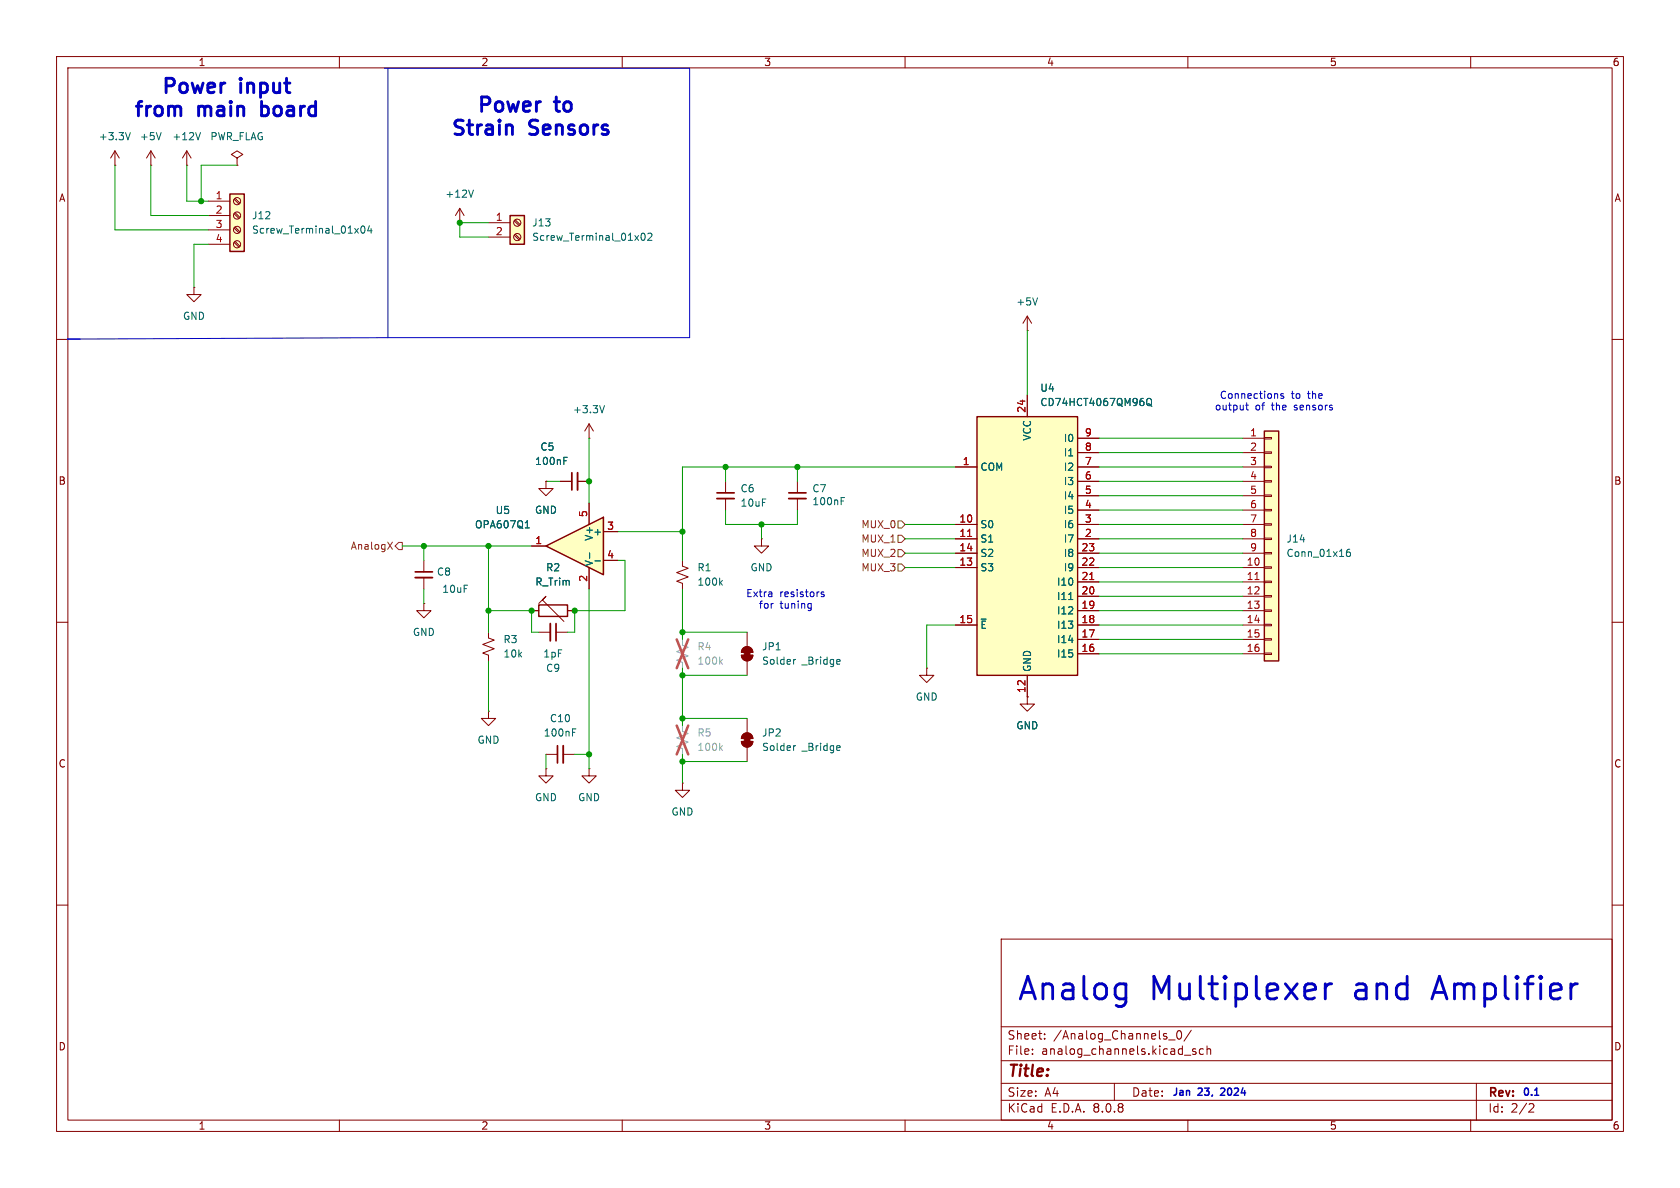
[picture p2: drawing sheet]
<svg xmlns="http://www.w3.org/2000/svg" width="297mm" height="210mm" viewBox="0 0 297 210" stroke-linecap="round" stroke-linejoin="round" font-family="sans-serif">
<g fill="none" stroke="#840000" stroke-width=".18">
<path d="M10 10h277v190h-277zM12 12h273v186h-273zM60 10v2M110 10v2M160 10v2M210 10v2M260 10v2M10 60h2M285 60h2M10 110h2M285 110h2M10 160h2"/>
<path d="M177 166h108v32h-108zM285 160h2M60 198v2M110 198v2M160 198v2M177 194.5h108M177 191.5h108M177 187.5h108M177 181.5h108M182.5 186.3v.1M182.5 185.5v.1M184.7 183.6v.1"/>
<path d="M184.7 182.8v.1M197 191.5v3M206.6 183.8h1.1M208.2 182.3l.2-.1a.81 .81 0 0 1 .6 .6 .81 .81 0 0 1-.3 .8l-.2 .1a.81 .81 0 0 1-.3-1.4zM209.4 186.5h1.1M210 198v2M210.6 182.1l-1.3 2M211.4 185.5l-.4-.1-.2 .2 .1 .2 .5 .2v.3h-.6M212.7 185.5l-.4-.1-.3 .3v.4l.2 .2h.5M213.4 185.5l.2-.1 .4 .1v.9M213.4 184.9v1.5M260 198v2"/>
<path d="M261 191.5v6.5M270.5 195.1l.5 .1 .2 .3-1 1.1h1"/>
</g>
<path d="M172.7 73.7h17.8v45.7h-17.8z" fill="#ffffc2"/>
<path d="M172.7 73.7h17.8v45.7h-17.8z" fill="none" stroke="#840000" stroke-width=".25"/>
<g fill="none" stroke="#840000" stroke-width=".18">
<path d="M181.6 58.4h.1M181.6 55.9v2.5M181.6 55.9l-.8 1.3M181.6 55.9l.8 1.3M181.6 69.9v3.8M190.5 77.5h3.8M74.9 99.1v2M134.6 95.3v1.2h1.3l-1.3 1.3-1.3-1.3h1.3M134.6 95.3h.1M168.9 82.6h3.8M168.9 92.7h3.8M168.9 95.3h3.8"/>
<path d="M168.9 97.8h3.8M190.5 82.6h3.8M190.5 92.7h3.8M190.5 95.3h3.8M190.5 97.8h3.8M190.5 90.2h3.8M190.5 87.6h3.8M190.5 85.1h3.8M190.5 80h3.8M74.9 106.7v1.3h1.3l-1.3 1.2-1.2-1.2h1.2M74.9 106.7h.1M74.9 102.1v2"/>
<path d="M163.8 118.1v1.3h1.3l-1.3 1.3-1.2-1.3h1.2M163.8 118.1h.1M168.9 100.3h3.8M168.9 110.5h3.8M181.6 119.4v3.8M190.5 100.3h3.8M190.5 110.5h3.8M190.5 115.6h3.8M190.5 113h3.8M190.5 108h3.8M190.5 105.4h3.8M190.5 102.9h3.8"/>
<path d="M96.5 133.4h2.1M99.6 133.4h2M104.1 135.9v1.3h1.3l-1.3 1.2-1.2-1.2h1.2M104.1 135.9h.1M120.6 138.4v1.3h1.3l-1.3 1.3-1.2-1.3h1.2M120.6 138.4h.1M181.6 123.2v1.3h1.3l-1.3 1.2-1.3-1.2h1.3M181.6 123.2h.1"/>
</g>
<path d="M171.1 94.8h.7M192.6 102.5h.8" fill="none" stroke="#a90000" stroke-width=".18"/>
<path d="M183.4 52.6l-.4 1.3M202.8 70.6l.2-.2a.43 .43 0 0 1 .6 .5v.4a.42 .42 0 0 1-.5 .4 .42 .42 0 0 1-.4-.4zM203 71.4l.6 .4M173.5 109.4h.9M188.9 106h.7M101.2 129.5h.4M101.2 128.8h.6" fill="none" stroke="#006464" stroke-width=".18"/>
<path d="M120.6 113v1l1.1 .4-2.1 .8 2.1 .8-2.1 .7 1 .4v1M120.6 128.3v1l1.1 .4-2.1 .7 2.1 .8-2.1 .8 1 .3v1.1" fill="none" stroke="#a1a1a1" stroke-width=".18"/>
<path d="M127.4 116.9l.3 .5M127.7 116.6l-.5 .5M127.4 132.2l.3 .5M127.7 131.8l-.5 .5" fill="none" stroke="#989898" stroke-width=".18"/>
<path d="M119.6 113l2.1 5.1M121.7 113l-2.1 5.1M119.6 128.3l2.1 5.1M121.7 128.3l-2.1 5.1" fill="none" stroke="#e65255" stroke-width=".46"/>
<path d="M73.4 102.1h3.1M99.6 131.8v3.1" fill="none" stroke="#840000" stroke-width=".33"/>
<path d="M73.4 101.1h3.1M98.6 131.8v3.1" fill="none" stroke="#840000" stroke-width=".3"/>
<path d="M223.5 76.2h2.6v40.6h-2.6z" fill="#ffffc2"/>
<g fill="none" stroke="#840000" stroke-width=".18">
<path d="M219.7 77.5h3.8M223.5 79.9h1.3v.2h-1.3zM223.5 77.3h1.3v.3h-1.3zM96.5 85.1v1.3h1.3l-1.3 1.2-1.3-1.2h1.3M96.5 85.1h.1M99.1 85.1h2M102.1 85.1h2M219.7 80h3.8M219.7 82.6h3.8M219.7 85.1h3.8M219.7 87.6h3.8M219.7 90.2h3.8"/>
<path d="M219.7 92.7h3.8M219.7 95.3h3.8M219.7 97.8h3.8M223.5 97.7h1.3v.2h-1.3zM223.5 95.1h1.3v.3h-1.3zM223.5 92.6h1.3v.2h-1.3zM223.5 90h1.3v.3h-1.3zM223.5 87.5h1.3v.3h-1.3zM223.5 85h1.3v.2h-1.3zM223.5 82.4h1.3v.3h-1.3zM219.7 100.3h3.8M219.7 102.9h3.8"/>
<path d="M219.7 105.4h3.8M219.7 108h3.8M219.7 110.5h3.8M219.7 113h3.8M219.7 115.6h3.8M223.5 115.4h1.3v.3h-1.3zM223.5 112.9h1.3v.3h-1.3zM223.5 110.4h1.3v.2h-1.3zM223.5 107.8h1.3v.3h-1.3zM223.5 105.3h1.3v.2h-1.3zM223.5 102.7h1.3v.3h-1.3zM223.5 100.2h1.3v.3h-1.3z"/>
</g>
<path d="M223.5 76.2h2.6v40.6h-2.6z" fill="none" stroke="#840000" stroke-width=".25"/>
<path d="M221.9 102.5h.7" fill="none" stroke="#a90000" stroke-width=".18"/>
<path d="M99.7 81.4h.4M99.7 80.8h.6M238.6 97.1l-.3 .1a.86 .86 0 0 0 0 1.2l.4-.2v-.4l-.2-.2h-.2l-.3 .2" fill="none" stroke="#006464" stroke-width=".18"/>
<path d="M102.1 83.6v3" fill="none" stroke="#840000" stroke-width=".33"/>
<path d="M101.1 83.6v3" fill="none" stroke="#840000" stroke-width=".3"/>
<path d="M96.5 96.5l10.2-5.1v10.2z" fill="#ffffc2"/>
<path d="M96.5 96.5l10.2-5.1v10.2zM95.2 106.9h5.1v2.1h-5.1z" fill="none" stroke="#840000" stroke-width=".25"/>
<path d="M94 96.5h2.5M104.1 88.9v3.8M106.7 94h2.5M106.7 99.1h2.5M94 108h1.2M95.2 106.7l1.3-1.3-.6 .6 3.8 3.9M100.3 108h1.3M104.1 100.3v3.8" fill="none" stroke="#840000" stroke-width=".18"/>
<path d="M92.9 93.3h.7M93.1 92.2l.1-.1v1.2M104.2 97.7v1M105.2 99.2h1" fill="none" stroke="#006464" stroke-width=".18"/>
<path d="M90.2 38.1h2.5v5.1h-2.5z" fill="#ffffc2"/>
<path d="M90.2 38.1h2.5v5.1h-2.5z" fill="none" stroke="#840000" stroke-width=".25"/>
<g fill="none" stroke="#840000" stroke-width=".18">
<path d="M86.4 39.4h3.8M90.9 39l.9 .9M91.1 38.9l.8 .8M86.4 41.9h3.8M90.9 41.6l.9 .8M91.1 41.4l.8 .8"/>
<circle cx="91.4" cy="39.4" r=".63"/>
<circle cx="91.4" cy="41.9" r=".63"/>
</g>
<path d="M113.5 41.3l.1-.1a.68 .68 0 0 1 .5 .7 .68 .68 0 0 1-.5 .6 .84 .84 0 0 1-.1-1.2zM114.5 41.3l.5-.1 .3 .4-.8 .9h.8" fill="none" stroke="#006464" stroke-width=".18"/>
<path d="M40.6 34.3h2.6v10.2h-2.6z" fill="#ffffc2"/>
<path d="M40.6 34.3h2.6v10.2h-2.6z" fill="none" stroke="#840000" stroke-width=".25"/>
<g fill="none" stroke="#840000" stroke-width=".18">
<path d="M20.3 29.2h.1M20.3 26.7l-.7 1.2M20.3 26.7v2.5M20.3 26.7l.8 1.2M26.7 29.2h.1M26.7 26.7l-.8 1.2M26.7 26.7v2.5M26.7 26.7l.7 1.2M33 29.2h.1M33 26.7l-.7 1.2M33 26.7v2.5M33 26.7l.8 1.2"/>
<path d="M36.8 35.6h3.8M36.8 38.1h3.8M41.4 37.8l.8 .8M41.4 35.2l.8 .9M41.6 37.6l.8 .8M41.6 35.1l.8 .8M41.9 27.9l1-.6-1-.6-1 .6 1 .6v1.3M41.9 29.2h.1M81.3 39.4h.1M81.3 36.8l-.8 1.3M81.3 36.8v2.6M81.3 36.8l.7 1.3"/>
<path d="M34.3 50.8v1.3h1.3l-1.3 1.2-1.3-1.2h1.3M34.3 50.8h.1M36.8 40.6h3.8M36.8 43.2h3.8M41.4 42.8l.8 .9M41.4 40.3l.8 .8M41.6 42.7l.8 .8M41.6 40.1l.8 .9M104.1 77.5h.1M104.1 74.9l-.7 1.3M104.1 74.9v2.6M104.1 74.9l.8 1.3"/>
<path d="M181.6 69.9v3.8M190.5 77.5h3.8M94 96.5h2.5M96.5 85.1h.1M99.1 85.1h2M102.1 85.1h2M104.1 88.9v3.8M106.7 94h2.5M106.7 99.1h2.5M120.6 99.1v1l1.1 .4-2.1 .7 2.1 .8-2.1 .7 1 .4v1M128.3 85.1v2M128.3 88.1v2.1"/>
<path d="M141 85.1v2M141 88.1v2.1M168.9 82.6h3.8M168.9 92.7h3.8M168.9 95.3h3.8M168.9 97.8h3.8M190.5 85.1h3.8M190.5 82.6h3.8M190.5 92.7h3.8M190.5 95.3h3.8M190.5 97.8h3.8M190.5 90.2h3.8"/>
<path d="M190.5 87.6h3.8M190.5 80h3.8M86.4 111.8v1l1 .4-2.1 .7 2.1 .8-2.1 .7 1.1 .4v1M94 108h1.2M95.2 111.8h2.1M98.3 111.8h2M100.3 108h1.3M104.1 100.3v3.8M131.1 115.8h2a1.02 1.02 0 0 1-1 1 1.02 1.02 0 0 1-1-1zM131.4 114.6a1.02 1.02 0 0 1 1.1-.2 1.02 1.02 0 0 1 .6 .9h-2zM132.1 111.8v2.5M132.1 116.8v2.6"/>
<path d="M168.9 100.3h3.8M168.9 110.5h3.8M181.6 119.4v3.8M190.5 108h3.8M190.5 100.3h3.8M190.5 110.5h3.8M190.5 115.6h3.8M190.5 113h3.8M190.5 105.4h3.8M190.5 102.9h3.8M86.4 125.7v1.3h1.2l-1.2 1.3-1.3-1.3h1.3M86.4 125.7h.1"/>
<path d="M96.5 135.9v1.3h1.3l-1.3 1.2-1.3-1.2h1.3M96.5 135.9h.1M131.1 131.1h2a1.02 1.02 0 0 1-1 1 1.02 1.02 0 0 1-1-1zM131.4 129.8a1.02 1.02 0 0 1 1.1-.2 1.02 1.02 0 0 1 .6 1h-2zM132.1 127v2.5M132.1 132.1v2.5M181.6 123.2h.1"/>
<circle cx="41.9" cy="35.6" r=".63"/>
<circle cx="41.9" cy="38.1" r=".63"/>
<circle cx="41.9" cy="43.2" r=".63"/>
<circle cx="41.9" cy="40.6" r=".63"/>
</g>
<g fill="none" stroke="#006464" stroke-width=".18">
<path d="M23 23.4l-.4 1.3M28.5 23.4l-.4 1.3M35.4 23.4l-.4 1.3M65.3 39.9l-.3 .9h.8M83.7 33.6l-.4 1.3M64 40l.1-.1a.68 .68 0 0 1 .4 .7 .68 .68 0 0 1-.4 .6 .84 .84 0 0 1-.1-1.2zM65.6 40.4v.8M106.9 71.7l-.5 1.3M202.8 70.6l.2-.2a.43 .43 0 0 1 .6 .5v.4a.42 .42 0 0 1-.5 .4 .42 .42 0 0 1-.4-.4zM203 71.4l.6 .4M92.9 93.3h.7M93.1 92.2l.1-.1v1.2"/>
<path d="M99.7 81.4h.4M99.7 80.8h.6M104.2 97.7v1M105.2 99.2h1M148.7 88.6h.4M148.7 88h.6M127.4 103l.3 .4M127.7 102.6l-.5 .5M140.7 116.6l-.3 .1M148.5 116.6v.3l-.6 .1M173.5 109.4h.9M188.9 106h.7"/>
<path d="M140.7 131.8l-.3 .1M148.5 131.9v.2l-.6 .1"/>
</g>
<path d="M126.7 88.1h3.1M139.4 88.1h3.1M97.3 110.2v3.1" fill="none" stroke="#840000" stroke-width=".33"/>
<path d="M126.7 87.1h3.1M139.4 87.1h3.1M98.3 110.2v3.1" fill="none" stroke="#840000" stroke-width=".3"/>
<g fill="#840000" stroke="#840000" stroke-width=".18">
<path d="M131.6 115.1h1v1h-1z"/>
<path d="M131.1 115.8h2a1.02 1.02 0 0 1-1 1 1.02 1.02 0 0 1-1-1z"/>
<path d="M131.4 114.6a1.02 1.02 0 0 1 1.1-.2 1.02 1.02 0 0 1 .6 .9h-2z"/>
<path d="M131.6 130.3h1v1h-1z"/>
<path d="M131.1 131.1h2a1.02 1.02 0 0 1-1 1 1.02 1.02 0 0 1-1-1z"/>
<path d="M131.4 129.8a1.02 1.02 0 0 1 1.1-.2 1.02 1.02 0 0 1 .6 1h-2z"/>
</g>
<path d="M68.5 95.8l.9 1.3M69.4 95.8l-.9 1.3M69.8 96.5l.7-.6h.6v1.3h-.6zM158.7 97.2h.7l.6 .6-.6 .6h-.7zM158.7 92.1h.7l.6 .6-.6 .6h-.7zM158.7 94.6h.7l.6 .7-.6 .6h-.7zM158.7 99.7h.7l.6 .6-.6 .7h-.7z" fill="none" stroke="#725600" stroke-width=".18"/>
<path d="M67.9 12.1h54v47.6h-53.3M68.6 12.1v47.6M68.6 59.7l-56.7 .2h2.3M220.2 71.6h.5M220.4 71.2v1.1l.3 .2M226.9 69.6h-.3l-.2 .2 .1 .1 .4 .2v.3h-.5M143.1 106.7h.3M143.4 106.7v1l-.2 .2M143.4 107.5h-.3M145.7 104.7l-.4-.1-.1 .2v.2l.5 .1v.3h-.5" fill="none" stroke="#0000c2" stroke-width=".18"/>
<path d="M216.5 192.9l-.8 .7h.8M271.3 193.6h.7" fill="none" stroke="#0000c2" stroke-width=".25"/>
<path d="M90.5 22.2l.1 .2v1.4" fill="none" stroke="#0000c2" stroke-width=".51"/>
<path d="M197.9 173.9h.8l.3 .2M199 173.9v3.3l-.3 .5-.4 .2M199 176.4l-.3 .2h-.8M232 173.9l.4 .2 .2 .4v.4l-1.9 .3M232.4 176.4l-.4 .2M234.3 173.9v2.7M235.4 173.9a1.02 1.02 0 0 0-1.1 .8M278.9 173.9h-.4l-.4 .2" fill="none" stroke="#0000c2" stroke-width=".5"/>
<g fill="none" stroke="#009600" stroke-width=".18">
<path d="M20.3 29.2v11.4h16.5M26.7 29.2v8.9h10.1M33 29.2v6.4h3.8M41.9 29.2h-6.3v6.4M86.4 39.4h-5.1v2.5h5.1M36.8 43.2h-2.5v7.6M181.6 58.4v11.5M104.1 77.5v11.4M194.3 77.5h25.4M71.1 96.5h22.9M74.9 96.5v2.6M86.4 96.5v15.3"/>
<path d="M96.5 85.1h2.6M109.2 99.1h1.3v8.9h-8.9v3.8h-1.3M109.2 94h11.4M128.3 90.2v2.5h12.7v-2.5M128.3 82.6v2.5M134.6 92.7v2.6M141 82.6v2.5M160 92.7h8.9M160 95.3h8.9M160 97.8h8.9M168.9 82.6h-48.3v16.5M194.3 82.6h25.4"/>
<path d="M194.3 92.7h25.4M194.3 85.1h25.4M194.3 95.3h25.4M194.3 97.8h25.4M194.3 90.2h25.4M194.3 87.6h25.4M194.3 80h25.4M74.9 104.1v2.6M86.4 108h7.6v3.8h1.2M86.4 116.8v8.9M104.1 104.1v31.8M120.6 104.1v8.9"/>
<path d="M120.6 118.1v10.2M120.6 111.8h11.5M120.6 119.4h11.5M160 100.3h8.9M168.9 110.5h-5.1v7.6M194.3 108h25.4M194.3 100.3h25.4M194.3 115.6h25.4M194.3 110.5h25.4M194.3 113h25.4M194.3 105.4h25.4M194.3 102.9h25.4"/>
<path d="M96.5 133.4v2.5M101.6 133.4h2.5M120.6 133.4v5M120.6 127h11.5M120.6 134.6h11.5"/>
</g>
<path d="M171.1 94.8h.7M192.6 102.5h.8" fill="none" stroke="#a90000" stroke-width=".18"/>
<g fill="#009600" stroke="#009600" stroke-width=".18">
<circle cx="128.3" cy="82.6" r=".46"/>
<circle cx="104.1" cy="85.1" r=".46"/>
<circle cx="101.6" cy="108" r=".46"/>
<circle cx="120.6" cy="94" r=".46"/>
<circle cx="134.6" cy="92.7" r=".46"/>
<circle cx="141" cy="82.6" r=".46"/>
<circle cx="86.4" cy="108" r=".46"/>
<circle cx="86.4" cy="96.5" r=".46"/>
<circle cx="74.9" cy="96.5" r=".46"/>
<circle cx="94" cy="108" r=".46"/>
<circle cx="120.6" cy="111.8" r=".46"/>
<circle cx="120.6" cy="134.6" r=".46"/>
<circle cx="120.6" cy="127" r=".46"/>
<circle cx="104.1" cy="133.4" r=".46"/>
<circle cx="120.6" cy="119.4" r=".46"/>
<circle cx="35.6" cy="35.6" r=".46"/>
<circle cx="81.3" cy="39.4" r=".46"/>
</g>
<g font-size="5.6" fill="#0000c2">
<text x="179.6" y="177.5">Analog</text>
<text x="203.4" y="177.5">Multiplexer</text>
<text x="239.9" y="177.5">and</text>
<text x="254.5" y="177.5">Amplifier</text>
</g>
<g font-size="3.5" fill="#0000c2">
<text x="28.3" y="17.3">Power</text>
<text x="42.5" y="17.3">input</text>
<text x="23.4" y="21.4">from</text>
<text x="35" y="21.4">main</text>
<text x="47.2" y="21.4">board</text>
<text x="84" y="20.6">Power</text>
<text x="98.2" y="20.6">to</text>
<text x="79.4" y="24.7">Strain</text>
<text x="93.6" y="24.7">Sensors</text>
</g>
<text font-size="2.8" fill="#840000" x="178" y="190.9">Title:</text>
<g font-size="2.1" fill="#840000">
<text x="178" y="184">Sheet:</text>
<text x="186.2" y="184">/Analog_Channels_0/</text>
<text x="178" y="186.7">File:</text>
<text x="184.1" y="186.7">analog_channels.kicad_sch</text>
<text x="178" y="196.9">KiCad</text>
<text x="178" y="194.1">Size:</text>
<text x="184.7" y="194.1">A4</text>
<text x="185.7" y="196.9">E.D.A.</text>
<text x="193.3" y="196.9">8.0.8</text>
<text x="200" y="194.1">Date:</text>
<text x="263" y="194.3">Rev:</text>
<text x="263" y="196.9">Id:</text>
<text x="267.1" y="196.9">2/2</text>
</g>
<g font-size="1.8" fill="#840000">
<text x="35" y="11.9">1</text>
<text x="85" y="11.9">2</text>
<text x="135" y="11.9">3</text>
<text x="185" y="11.9">4</text>
<text x="235" y="11.9">5</text>
<text x="285" y="11.9">6</text>
<text x="10.3" y="35.9">A</text>
<text x="285.3" y="35.9">A</text>
<text x="10.3" y="85.9">B</text>
<text x="285.3" y="85.9">B</text>
<text x="10.3" y="135.9">C</text>
<text x="285.3" y="135.9">C</text>
<text x="10.3" y="185.9">D</text>
<text x="285.3" y="185.9">D</text>
<text x="35" y="199.9">1</text>
<text x="85" y="199.9">2</text>
<text x="135" y="199.9">3</text>
<text x="185" y="199.9">4</text>
<text x="235" y="199.9">5</text>
<text x="285" y="199.9">6</text>
</g>
<g font-size="1.8" fill="#006464">
<text x="17.4" y="25">+3.3V</text>
<text x="24.6" y="25">+5V</text>
<text x="30.4" y="25">+12V</text>
<text x="37.1" y="25">PWR_FLAG</text>
<text x="78.6" y="35.2">+12V</text>
<text x="44.5" y="39">J12</text>
<text x="44.5" y="41.5">Screw_Terminal_01x04</text>
<text x="94" y="40.2">J13</text>
<text x="94" y="42.8">Screw_Terminal_01x02</text>
<text x="32.3" y="56.7">GND</text>
<text x="179.6" y="54.2">+5V</text>
<text x="183.8" y="72">CD74HCT4067QM96Q</text>
<text x="183.8" y="69.4">U4</text>
<text x="101.2" y="73.3">+3.3V</text>
<text x="182.5" y="78" transform="rotate(-90 182.5 78)">VCC</text>
<text x="94.5" y="82.4">100nF</text>
<text x="95.4" y="79.9">C5</text>
<text x="173.2" y="83.4">COM</text>
<text x="188" y="83.4">I2</text>
<text x="188" y="80.9">I1</text>
<text x="188" y="78.3">I0</text>
<text x="130.8" y="87.2">C6</text>
<text x="130.8" y="89.8">10uF</text>
<text x="143.5" y="87.2">C7</text>
<text x="143.5" y="89.5">100nF</text>
<text x="188" y="88.5">I4</text>
<text x="188" y="86">I3</text>
<text x="83.9" y="93.6">OPA607Q1</text>
<text x="87.5" y="91.1">U5</text>
<text x="94.5" y="91">GND</text>
<text x="104.8" y="94.8">+</text>
<text x="105" y="95.7" transform="rotate(-90 105 95.7)">V+</text>
<text x="173.2" y="93.6">S0</text>
<text x="188" y="93.6">I6</text>
<text x="188" y="91">I5</text>
<text x="77.1" y="102">C8</text>
<text x="96.4" y="101.2">R2</text>
<text x="105" y="100.2" transform="rotate(-90 105 100.2)">V-</text>
<text x="123.2" y="101.2">R1</text>
<text x="132.6" y="101.2">GND</text>
<text x="173.2" y="96.1">S1</text>
<text x="173.2" y="101.2">S3</text>
<text x="173.2" y="98.7">S2</text>
<text x="188" y="96.1">I7</text>
<text x="188" y="101.2">I9</text>
<text x="188" y="98.7">I8</text>
<text x="227.3" y="98.7">Conn_01x16</text>
<text x="227.3" y="96.1">J14</text>
<text x="78.1" y="105">10uF</text>
<text x="94.5" y="103.7">R_Trim</text>
<text x="123.2" y="103.7">100k</text>
<text x="186.8" y="106.3">I11</text>
<text x="186.8" y="103.7">I10</text>
<text x="72.9" y="112.6">GND</text>
<text x="88.9" y="113.9">R3</text>
<text x="173.2" y="111.4">~{E}</text>
<text x="186.8" y="113.9">I14</text>
<text x="186.8" y="111.4">I13</text>
<text x="186.8" y="108.8">I12</text>
<text x="88.9" y="116.4">10k</text>
<text x="96" y="116.4">1pF</text>
<text x="96.4" y="119">C9</text>
<text x="134.6" y="115.2">JP1</text>
<text x="134.6" y="117.7">Solder</text>
<text x="141.8" y="117.7">_Bridge</text>
<text x="182.5" y="118.9" transform="rotate(-90 182.5 118.9)">GND</text>
<text x="186.8" y="116.4">I15</text>
<text x="161.8" y="124.1">GND</text>
<text x="84.3" y="131.7">GND</text>
<text x="96" y="130.4">100nF</text>
<text x="97.1" y="127.9">C10</text>
<text x="134.6" y="130.4">JP2</text>
<text x="179.6" y="129.1">GND</text>
<text x="134.6" y="132.9">Solder</text>
<text x="141.8" y="132.9">_Bridge</text>
<text x="94.5" y="141.8">GND</text>
<text x="102.1" y="141.8">GND</text>
<text x="118.6" y="144.4">GND</text>
</g>
<g font-size="1.8" fill="#a90000">
<text x="38" y="35.3">1</text>
<text x="38" y="37.8">2</text>
<text x="38" y="40.4">3</text>
<text x="87.6" y="39.1">1</text>
<text x="87.6" y="41.7">2</text>
<text x="38" y="42.9">4</text>
<text x="181.4" y="73.1" transform="rotate(-90 181.4 73.1)">24</text>
<text x="191.7" y="77.2">9</text>
<text x="220.9" y="77.2">1</text>
<text x="170.1" y="82.3">1</text>
<text x="191.7" y="82.3">7</text>
<text x="191.7" y="79.8">8</text>
<text x="220.9" y="79.8">2</text>
<text x="220.9" y="82.3">3</text>
<text x="191.7" y="89.9">4</text>
<text x="191.7" y="87.4">5</text>
<text x="191.7" y="84.8">6</text>
<text x="220.9" y="84.8">4</text>
<text x="220.9" y="87.4">5</text>
<text x="220.9" y="89.9">6</text>
<text x="103.9" y="91.5" transform="rotate(-90 103.9 91.5)">5</text>
<text x="107.2" y="93.7">3</text>
<text x="169.5" y="92.5">10</text>
<text x="169.5" y="95">11</text>
<text x="191.7" y="95">2</text>
<text x="191.7" y="92.5">3</text>
<text x="220.9" y="92.5">7</text>
<text x="220.9" y="95">8</text>
<text x="94.5" y="96.3">1</text>
<text x="107.2" y="98.8">4</text>
<text x="169.5" y="100.1">13</text>
<text x="169.5" y="97.5">14</text>
<text x="191.1" y="100.1">22</text>
<text x="191.1" y="97.5">23</text>
<text x="220.3" y="100.1">10</text>
<text x="220.9" y="97.5">9</text>
<text x="103.9" y="102.9" transform="rotate(-90 103.9 102.9)">2</text>
<text x="191.1" y="107.7">19</text>
<text x="191.1" y="105.2">20</text>
<text x="191.1" y="102.6">21</text>
<text x="220.3" y="102.6">11</text>
<text x="220.3" y="105.2">12</text>
<text x="220.3" y="107.7">13</text>
<text x="169.5" y="110.2">15</text>
<text x="191.1" y="112.8">17</text>
<text x="191.1" y="110.2">18</text>
<text x="220.3" y="110.2">14</text>
<text x="220.3" y="112.8">15</text>
<text x="191.1" y="115.3">16</text>
<text x="220.3" y="115.3">16</text>
<text x="181.4" y="122.6" transform="rotate(-90 181.4 122.6)">12</text>
</g>
<g font-size="1.8" fill="#0000c2">
<text x="215.6" y="70.7">Connections</text>
<text x="228.3" y="70.7">to</text>
<text x="231.3" y="70.7">the</text>
<text x="214.7" y="72.8">output</text>
<text x="221.9" y="72.8">of</text>
<text x="224.9" y="72.8">the</text>
<text x="229.1" y="72.8">sensors</text>
<text x="131.8" y="105.8">Extra</text>
<text x="134.1" y="107.8">for</text>
<text x="137.8" y="105.8">resistors</text>
<text x="137.9" y="107.8">tuning</text>
<text x="207.1" y="194.1">Jan</text>
<text x="211.8" y="194.1">23,</text>
<text x="216.3" y="194.1">2024</text>
<text x="269" y="194.1">0.1</text>
</g>
<g font-size="1.8" fill="#725600">
<text x="152.2" y="93.6">MUX_0</text>
<text x="61.9" y="97.4">AnalogX</text>
<text x="152.2" y="98.7">MUX_2</text>
<text x="152.2" y="96.1">MUX_1</text>
<text x="152.2" y="101.2">MUX_3</text>
</g>
<g font-size="1.8" fill="#989898">
<text x="123.2" y="115.2">R4</text>
<text x="123.2" y="117.7">100k</text>
<text x="123.2" y="130.4">R5</text>
<text x="123.2" y="132.9">100k</text>
</g>
</svg>
